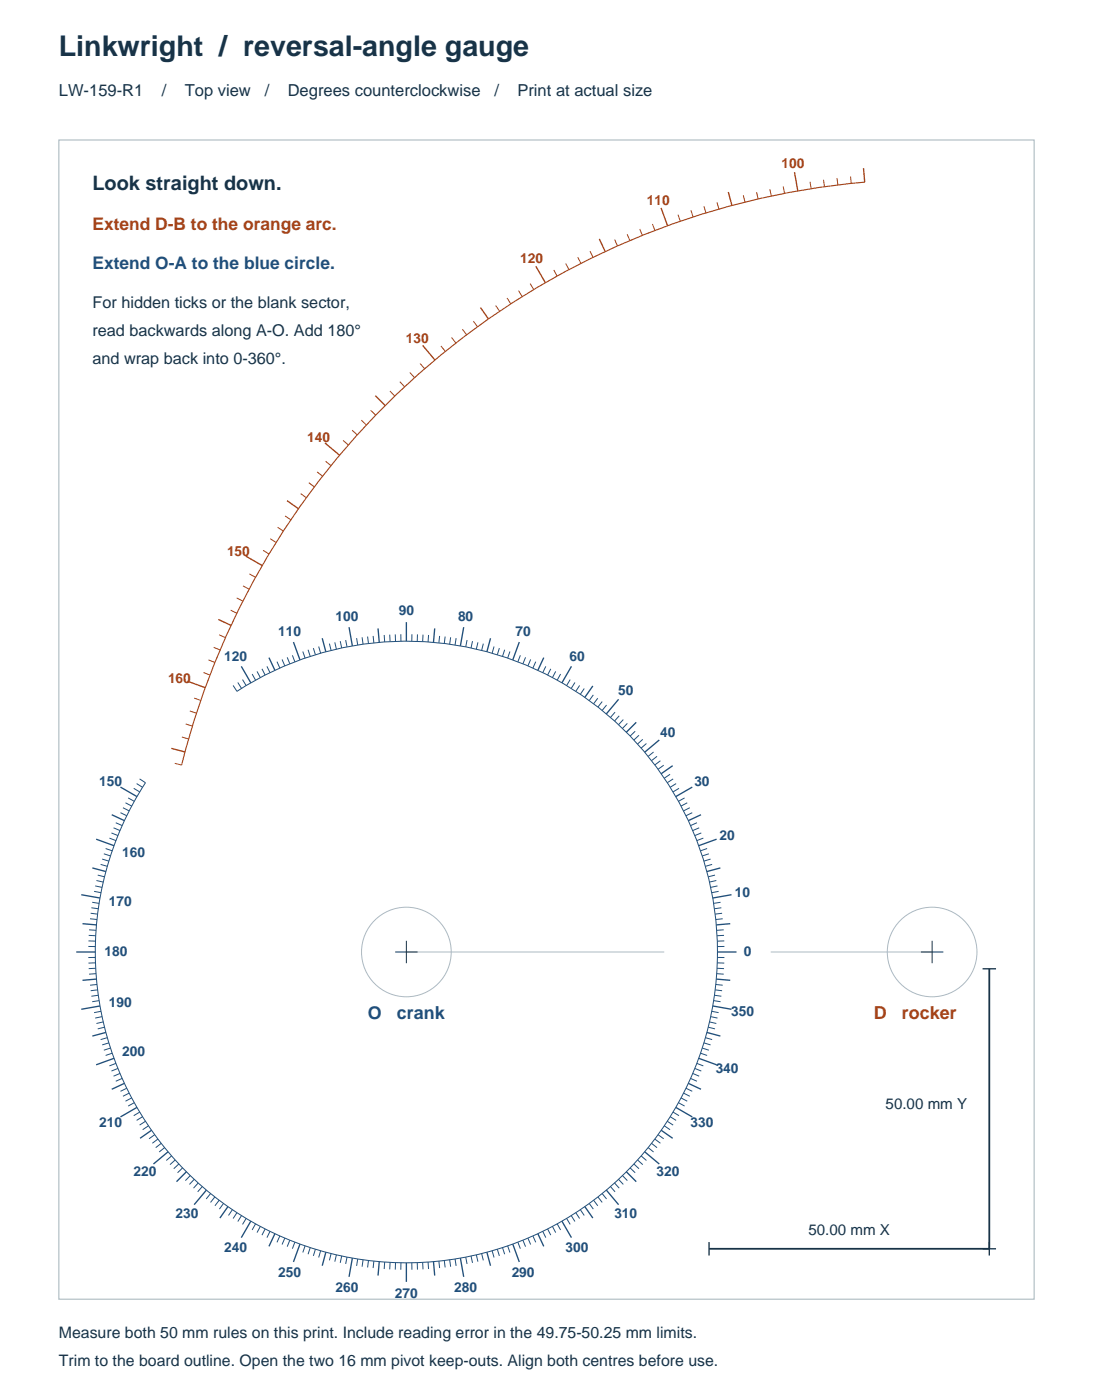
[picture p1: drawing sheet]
<svg xmlns="http://www.w3.org/2000/svg" width="195mm" height="250mm" viewBox="0 0 195 250" stroke-linecap="round" stroke-linejoin="round" font-family="sans-serif">
<path d="M10.5 25h174v207h-174z" fill="none" stroke="#adbbc1" stroke-width=".2"/>
<g fill="none" stroke="#adbbc1" stroke-width=".18">
<path d="M72.5 170h46M137.5 170h28.8"/>
<circle cx="72.5" cy="170" r="8"/>
<circle cx="166.3" cy="170" r="8"/>
</g>
<g fill="none" stroke="#204f7b" stroke-width=".24">
<path d="M43.1 119l1.7 2.9M48 117.4l1 2.3M52.4 114.7l1.1 3.1M57.5 114l.6 2.4M62.3 112l.6 3.3M67.4 112.2l.3 2.5M72.5 111.1v3.4M77.6 112.2l-.3 2.5M82.7 112l-.6 3.3M87.5 114l-.6 2.4M92.6 114.7l-1.1 3.1M97 117.4l-1 2.3"/>
<path d="M102 119l-1.7 2.9M105.8 122.5l-1.5 2M110.4 124.9l-2.2 2.6M113.5 129l-1.8 1.8M117.6 132.1l-2.6 2.2M120 136.7l-2 1.5M14.5 159.8l3.3 .6M16.5 155l2.4 .6M17.2 149.9l3.1 1.1M19.9 145.5l2.3 1M21.5 140.5l2.9 1.7M123.5 140.5l-2.9 1.7"/>
<path d="M125.1 145.5l-2.3 1M127.8 149.9l-3.1 1.1M128.5 155l-2.4 .6M130.5 159.8l-3.3 .6M13.6 170h3.4M14.7 164.9l2.5 .3M17.2 174.8l-2.5 .3M17.8 179.6l-3.3 .6M127.2 179.6l3.3 .6M127.8 174.8l2.5 .3M128 170h3.4M130.3 164.9l-2.5 .3"/>
<path d="M18.9 184.4l-2.4 .6M20.3 189l-3.1 1.1M22.2 193.5l-2.3 1M24.4 197.7l-2.9 1.7M120.6 197.7l2.9 1.7M122.8 193.5l2.3 1M124.7 189l3.1 1.1M126.1 184.4l2.4 .6M27 201.8l-2 1.5M30 205.7l-2.6 2.2M33.3 209.2l-1.8 1.8M36.8 212.5l-2.2 2.6"/>
<path d="M40.7 215.5l-1.5 2M44.8 218.1l-1.7 2.9M100.3 218.1l1.7 2.9M104.3 215.5l1.5 2M108.2 212.5l2.2 2.6M111.7 209.2l1.8 1.8M115 205.7l2.6 2.2M118 201.8l2 1.5M49 220.3l-1 2.3M53.5 222.2l-1.1 3.1M58.1 223.6l-.6 2.4M62.9 224.7l-.6 3.3"/>
<path d="M67.7 225.3l-.3 2.5M72.5 225.5v3.4M77.3 225.3l.3 2.5M82.1 224.7l.6 3.3M86.9 223.6l.6 2.4M91.5 222.2l1.1 3.1M96 220.3l1 2.3"/>
</g>
<g fill="none" stroke="#204f7b" stroke-width=".18">
<path d="M45.9 119.9l.5 1.1M46.7 119.4l.6 1.1M47.6 119l.6 1.1M49.4 118.2l.5 1.1M50.3 117.8l.5 1.1M51.2 117.4l.5 1.1M52.2 117l.4 1.2M54 116.3l.4 1.2M55 116l.3 1.2M55.9 115.7l.4 1.2M56.9 115.4l.3 1.2M58.8 114.9l.3 1.2"/>
<path d="M59.7 114.7l.3 1.2M60.7 114.5l.3 1.2M61.7 114.3l.2 1.2M63.6 113.9l.2 1.3M64.6 113.8l.2 1.2M65.6 113.7l.1 1.2M66.6 113.6l.1 1.2M68.5 113.4l.1 1.2M69.5 113.3l.1 1.3M70.5 113.3l.1 1.2M71.5 113.3v1.2M73.5 113.3v1.2"/>
<path d="M74.5 113.3l-.1 1.2M75.5 113.3l-.1 1.3M76.5 113.4l-.1 1.2M78.4 113.6l-.1 1.2M79.4 113.7l-.1 1.2M80.4 113.8l-.2 1.2M81.4 113.9l-.2 1.3M83.3 114.3l-.2 1.2M84.3 114.5l-.3 1.2M85.3 114.7l-.3 1.2M86.2 114.9l-.3 1.2M88.1 115.4l-.3 1.2"/>
<path d="M89.1 115.7l-.4 1.2M90 116l-.3 1.2M91 116.3l-.4 1.2M92.8 117l-.4 1.2M93.8 117.4l-.5 1.1M94.7 117.8l-.5 1.1M95.6 118.2l-.5 1.1M97.4 119l-.6 1.1M98.3 119.4l-.6 1.1M99.1 119.9l-.5 1.1M24.4 139.9l1 .7M41.6 122.4l.7 1.1a55.5 55.5 0 0 1 84.7 35.9 55.5 55.5 0 0 1-65.1 65.1 55.5 55.5 0 0 1-35.9-84.7l-1.1-.7"/>
<path d="M42.4 121.9l.7 1M43.3 121.4l.6 1M45 120.4l.6 1.1M100 120.4l-.6 1.1M101.7 121.4l-.6 1M102.6 121.9l-.7 1M103.4 122.4l-.7 1.1M104.2 123l-.7 1M105.9 124.1l-.8 1M106.7 124.7l-.8 1M107.4 125.3l-.7 1M108.2 125.9l-.8 1"/>
<path d="M109.7 127.2l-.8 .9M110.5 127.8l-.9 1M111.2 128.5l-.8 .9M111.9 129.2l-.8 .9M113.3 130.6l-.9 .8M114 131.3l-.9 .8M114.7 132l-1 .9M115.3 132.8l-.9 .8M116.6 134.3l-1 .8M117.2 135.1l-1 .7M117.8 135.8l-1 .8M118.4 136.6l-1 .8"/>
<path d="M119.5 138.3l-1 .7M120.1 139.1l-1.1 .7M120.6 139.9l-1 .7M16.8 159.2l1.2 .2M17 158.2l1.2 .3M17.2 157.2l1.2 .3M17.4 156.3l1.2 .3M17.9 154.4l1.2 .3M18.2 153.4l1.2 .4M18.5 152.5l1.2 .3M18.8 151.5l1.2 .4M19.5 149.7l1.2 .4"/>
<path d="M19.9 148.7l1.1 .5M20.3 147.8l1.1 .5M20.7 146.9l1.1 .5M21.5 145.1l1.1 .6M21.9 144.2l1.1 .6M22.4 143.4l1.1 .5M22.9 142.5l1.1 .6M23.9 140.8l1 .6M121.1 140.8l-1 .6M122.1 142.5l-1.1 .6M122.6 143.4l-1.1 .5M123.1 144.2l-1.1 .6"/>
<path d="M123.5 145.1l-1.1 .6M124.3 146.9l-1.1 .5M124.7 147.8l-1.1 .5M125.1 148.7l-1.1 .5M125.5 149.7l-1.2 .4M126.2 151.5l-1.2 .4M126.5 152.5l-1.2 .3M126.8 153.4l-1.2 .4M127.1 154.4l-1.2 .3M127.6 156.3l-1.2 .3M127.8 157.2l-1.2 .3M128 158.2l-1.2 .3"/>
<path d="M128.2 159.2l-1.2 .2M15.8 169h1.2M15.8 168l1.2 .1M15.8 167l1.3 .1M15.9 166l1.2 .1M16.1 164.1l1.2 .1M16.2 163.1l1.2 .1M16.3 162.1l1.2 .2M16.4 161.1l1.3 .2M17 171h-1.2M17 171.9l-1.2 .1M17.1 172.9l-1.3 .1"/>
<path d="M17.1 173.9l-1.2 .1M17.3 175.8l-1.2 .1M17.4 176.8l-1.2 .1M17.5 177.7l-1.2 .2M17.7 178.7l-1.3 .2M127.3 178.7l1.3 .2M127.5 177.7l1.2 .2M127.6 176.8l1.2 .1M127.7 175.8l1.2 .1M127.9 173.9l1.2 .1M127.9 172.9l1.3 .1M128 171.9l1.2 .1"/>
<path d="M128 171h1.2M128.6 161.1l-1.3 .2M128.7 162.1l-1.2 .2M128.8 163.1l-1.2 .1M128.9 164.1l-1.2 .1M129.1 166l-1.2 .1M129.2 167l-1.3 .1M129.2 168l-1.2 .1M129.2 169h-1.2M18 180.6l-1.2 .2M18.2 181.5l-1.2 .3M18.4 182.5l-1.2 .3"/>
<path d="M18.6 183.4l-1.2 .3M19.1 185.3l-1.2 .3M19.4 186.2l-1.2 .4M19.7 187.2l-1.2 .3M20 188.1l-1.2 .4M20.7 189.9l-1.2 .4M21 190.8l-1.1 .5M21.4 191.7l-1.1 .5M21.8 192.6l-1.1 .5M22.6 194.3l-1.1 .6M23 195.2l-1.1 .6M23.5 196.1l-1.1 .5"/>
<path d="M24 196.9l-1.1 .6M24.9 198.6l-1 .6M25.4 199.4l-1 .7M119.6 199.4l1 .7M120.1 198.6l1 .6M121 196.9l1.1 .6M121.5 196.1l1.1 .5M122 195.2l1.1 .6M122.4 194.3l1.1 .6M123.2 192.6l1.1 .5M123.6 191.7l1.1 .5M124 190.8l1.1 .5"/>
<path d="M124.3 189.9l1.2 .4M125 188.1l1.2 .4M125.3 187.2l1.2 .3M125.6 186.2l1.2 .4M125.9 185.3l1.2 .3M126.4 183.4l1.2 .3M126.6 182.5l1.2 .3M126.8 181.5l1.2 .3M127 180.6l1.2 .2M26 200.2l-1.1 .7M26.5 201l-1 .7M27.6 202.6l-1 .8"/>
<path d="M28.2 203.4l-1 .8M28.8 204.2l-1 .7M29.4 204.9l-1 .8M30.6 206.4l-.9 .8M31.3 207.1l-1 .9M31.9 207.9l-.9 .8M32.6 208.6l-.9 .8M33.9 209.9l-.8 .9M34.6 210.6l-.8 .9M35.4 211.2l-.9 1M36.1 211.9l-.8 .9M37.6 213.1l-.8 1"/>
<path d="M38.3 213.7l-.7 1M39.1 214.3l-.8 1M39.9 214.9l-.8 1M41.5 216l-.7 1M42.3 216.5l-.7 1.1M43.1 217.1l-.7 1M43.9 217.6l-.6 1M45.6 218.5l-.6 1.1M46.4 219l-.5 1.1M47.3 219.5l-.6 1.1M48.2 219.9l-.6 1.1M96.8 219.9l.6 1.1"/>
<path d="M97.7 219.5l.6 1.1M98.6 219l.5 1.1M99.4 218.5l.6 1.1M101.1 217.6l.6 1M101.9 217.1l.7 1M102.7 216.5l.7 1.1M103.5 216l.7 1M105.1 214.9l.8 1M105.9 214.3l.8 1M106.7 213.7l.7 1M107.4 213.1l.8 1M108.9 211.9l.8 .9"/>
<path d="M109.6 211.2l.9 1M110.4 210.6l.8 .9M111.1 209.9l.8 .9M112.4 208.6l.9 .8M113.1 207.9l.9 .8M113.7 207.1l1 .9M114.4 206.4l.9 .8M115.6 204.9l1 .8M116.2 204.2l1 .7M116.8 203.4l1 .8M117.4 202.6l1 .8M118.5 201l1 .7"/>
<path d="M119 200.2l1.1 .7M49.9 220.7l-.5 1.1M50.8 221.1l-.5 1.1M51.7 221.5l-.5 1.1M52.6 221.8l-.4 1.2M54.4 222.5l-.4 1.2M55.3 222.8l-.3 1.2M56.3 223.1l-.4 1.2M57.2 223.4l-.3 1.2M59.1 223.9l-.3 1.2M60 224.1l-.3 1.2M61 224.3l-.3 1.2"/>
<path d="M61.9 224.5l-.2 1.2M63.8 224.8l-.2 1.3M64.8 225l-.2 1.2M65.7 225.1l-.1 1.2M66.7 225.2l-.1 1.2M68.6 225.4l-.1 1.2M69.6 225.4l-.1 1.3M70.6 225.5l-.1 1.2M71.5 225.5v1.2M73.5 225.5v1.2M74.4 225.5l.1 1.2M75.4 225.4l.1 1.3"/>
<path d="M76.4 225.4l.1 1.2M78.3 225.2l.1 1.2M79.3 225.1l.1 1.2M80.2 225l.2 1.2M81.2 224.8l.2 1.3M83.1 224.5l.2 1.2M84 224.3l.3 1.2M85 224.1l.3 1.2M85.9 223.9l.3 1.2M87.8 223.4l.3 1.2M88.7 223.1l.4 1.2M89.7 222.8l.3 1.2"/>
<path d="M90.6 222.5l.4 1.2M92.4 221.8l.4 1.2M93.3 221.5l.5 1.1M94.2 221.1l.5 1.1M95.1 220.7l.5 1.1"/>
</g>
<path d="M70.5 170h4M72.5 168v4M164.3 170h4M166.3 168v4" fill="none" stroke="#183347" stroke-width=".18"/>
<g fill="none" stroke="#a44319" stroke-width=".24">
<path d="M117.9 37.1l1.2 3.2M129.9 34.3l.7 2.4M141.7 30.7l.6 3.4M154.1 30l.2 2.5M85.7 54.9l1.4 2.1M95.6 47.5l1.7 3M106.9 42.7l1.1 2.2M58 79.1l2.6 2.2M67 70.7l1.7 1.7M75.4 61.7l2.2 2.6M43.8 99.3l3 1.7M51.2 89.4l2.1 1.4"/>
<path d="M39 110.6l2.2 1.1M30.6 133.6l2.4 .7M33.4 121.6l3.2 1.2"/>
</g>
<g fill="none" stroke="#a44319" stroke-width=".18">
<path d="M116.4 40l.4 1.2M121 38.3l.4 1.2M123.3 37.6l.4 1.2M125.6 36.8l.4 1.2M127.9 36.1l.4 1.2M132.6 34.9l.3 1.2M135 34.3l.3 1.2M137.3 33.8l.3 1.2M139.7 33.3l.3 1.2M144.5 32.5l.2 1.2M146.9 32.1l.2 1.2M149.3 31.8l.2 1.2"/>
<path d="M151.7 31.5l.2 1.3M82.5 58.8l.7 1M84.5 57.3l.7 1.1M88.4 54.6l.7 1M90.5 53.2l.6 1.1M92.5 51.9l.7 1.1M94.6 50.6l.6 1.1M98.8 48.2l.6 1.1M100.9 47l.6 1.2M103.1 45.9l.5 1.1M105.3 44.8l.5 1.2M109.7 42.8l.5 1.1"/>
<path d="M111.9 41.8l.5 1.2M114.1 40.9l.5 1.1M61.2 78.6l1 .9M62.8 76.8l.9 .9M64.5 75l.9 .9M66.1 73.3l.9 .8M69.6 69.8l.8 .9M71.3 68.2l.9 .9M73.1 66.5l.9 .9M74.9 64.9l.9 1M78.7 61.8l.8 1M80.6 60.3l.7 1"/>
<path d="M46.9 98.3l1.1 .6M48.2 96.2l1.1 .7M49.5 94.2l1.1 .6M50.9 92.1l1 .7M53.6 88.2l1.1 .7M55.1 86.2l1 .7M56.6 84.3l1 .7M58.1 82.4l1 .8M37.2 117.8l1.1 .5M38.1 115.6l1.2 .5M39.1 113.4l1.1 .5M41.1 109l1.2 .5"/>
<path d="M42.2 106.8l1.1 .5M43.3 104.6l1.2 .6M44.5 102.5l1.1 .6M31.2 136.3l1.2 .3M32.4 131.6l1.2 .4M33.1 129.3l1.2 .4M33.9 127l1.2 .4M34.6 124.7l1.2 .4M36.3 120.1l1.2 .4"/>
</g>
<path d="M154.3 32.5a138 138 0 0 0-121.9 104.1" fill="none" stroke="#a44319" stroke-width=".2"/>
<path d="M176.5 173v50h-50" fill="none" stroke="#183347" stroke-width=".32"/>
<path d="M175.3 173h2.4M126.5 221.8v2.4M175.3 223h2.4M176.5 221.8v2.4" fill="none" stroke="#183347" stroke-width=".24"/>
<text font-size="5.1" fill="#183347" x="10.5" y="10">Linkwright / reversal-angle gauge</text>
<text font-size="3.6" fill="#183347" x="16.5" y="34">Look straight down.</text>
<g font-size="3.2" fill="#204f7b">
<text x="65.7" y="182">O</text>
<text x="70.8" y="182">crank</text>
</g>
<g font-size="3.2" fill="#a44319">
<text x="155.9" y="182">D</text>
<text x="160.9" y="182">rocker</text>
</g>
<text font-size="3.1" fill="#a44319" x="16.5" y="41">Extend D-B to the orange arc.</text>
<text font-size="3.1" fill="#204f7b" x="16.5" y="48">Extend O-A to the blue circle.</text>
<g font-size="3" fill="#183347">
<text x="10.5" y="17.2">LW-159-R1</text>
<text x="28.9" y="17.2">/</text>
<text x="33" y="17.2">Top view</text>
<text x="47.2" y="17.2">/</text>
<text x="51.3" y="17.2">Degrees counterclockwise</text>
<text x="88.2" y="17.2">/</text>
<text x="92.3" y="17.2">Print at actual size</text>
</g>
<g font-size="2.9" fill="#183347">
<text x="16.5" y="55">For hidden ticks or the blank sector,</text>
<text x="16.5" y="60">read backwards along A-O. Add 180°</text>
<text x="16.5" y="65">and wrap back into 0-360°.</text>
</g>
<g font-size="2.8" fill="#183347">
<text x="10.5" y="239">Measure both 50 mm rules on this print. Include reading error in the 49.75-50.25 mm limits.</text>
<text x="10.5" y="243.9">Trim to the board outline. Open the two 16 mm pivot keep-outs. Align both centres before use.</text>
</g>
<g font-size="2.7" fill="#183347">
<text x="158" y="198">50.00 mm Y</text>
<text x="144.2" y="220.6">50.00 mm X</text>
</g>
<g font-size="2.5" fill="#a44319">
<text x="139.4" y="30.1">100</text>
<text x="115.4" y="36.5">110</text>
<text x="92.8" y="47">120</text>
<text x="72.4" y="61.3">130</text>
<text x="54.8" y="78.9">140</text>
<text x="40.5" y="99.3">150</text>
<text x="30" y="121.9">160</text>
</g>
<g font-size="2.5" fill="#204f7b">
<text x="49.6" y="113.6">110</text>
<text x="59.9" y="110.8">100</text>
<text x="71.1" y="109.9">90</text>
<text x="81.7" y="110.8">80</text>
<text x="92" y="113.6">70</text>
<text x="40" y="118.1">120</text>
<text x="101.6" y="118.1">60</text>
<text x="110.3" y="124.1">50</text>
<text x="117.8" y="131.7">40</text>
<text x="17.7" y="140.3">150</text>
<text x="123.9" y="140.3">30</text>
<text x="128.4" y="150">20</text>
<text x="21.8" y="153.1">160</text>
<text x="19.4" y="161.8">170</text>
<text x="131.1" y="160.2">10</text>
<text x="18.7" y="170.8">180</text>
<text x="132.7" y="170.8">0</text>
<text x="19.4" y="179.8">190</text>
<text x="130.4" y="181.4">350</text>
<text x="21.8" y="188.5">200</text>
<text x="127.7" y="191.6">340</text>
<text x="17.7" y="201.2">210</text>
<text x="123.2" y="201.2">330</text>
<text x="23.8" y="209.9">220</text>
<text x="117.1" y="209.9">320</text>
<text x="31.3" y="217.5">230</text>
<text x="109.6" y="217.5">310</text>
<text x="40" y="223.5">240</text>
<text x="100.9" y="223.5">300</text>
<text x="49.6" y="228">250</text>
<text x="59.9" y="230.8">260</text>
<text x="70.5" y="231.7">270</text>
<text x="81" y="230.8">280</text>
<text x="91.3" y="228">290</text>
</g>
</svg>
